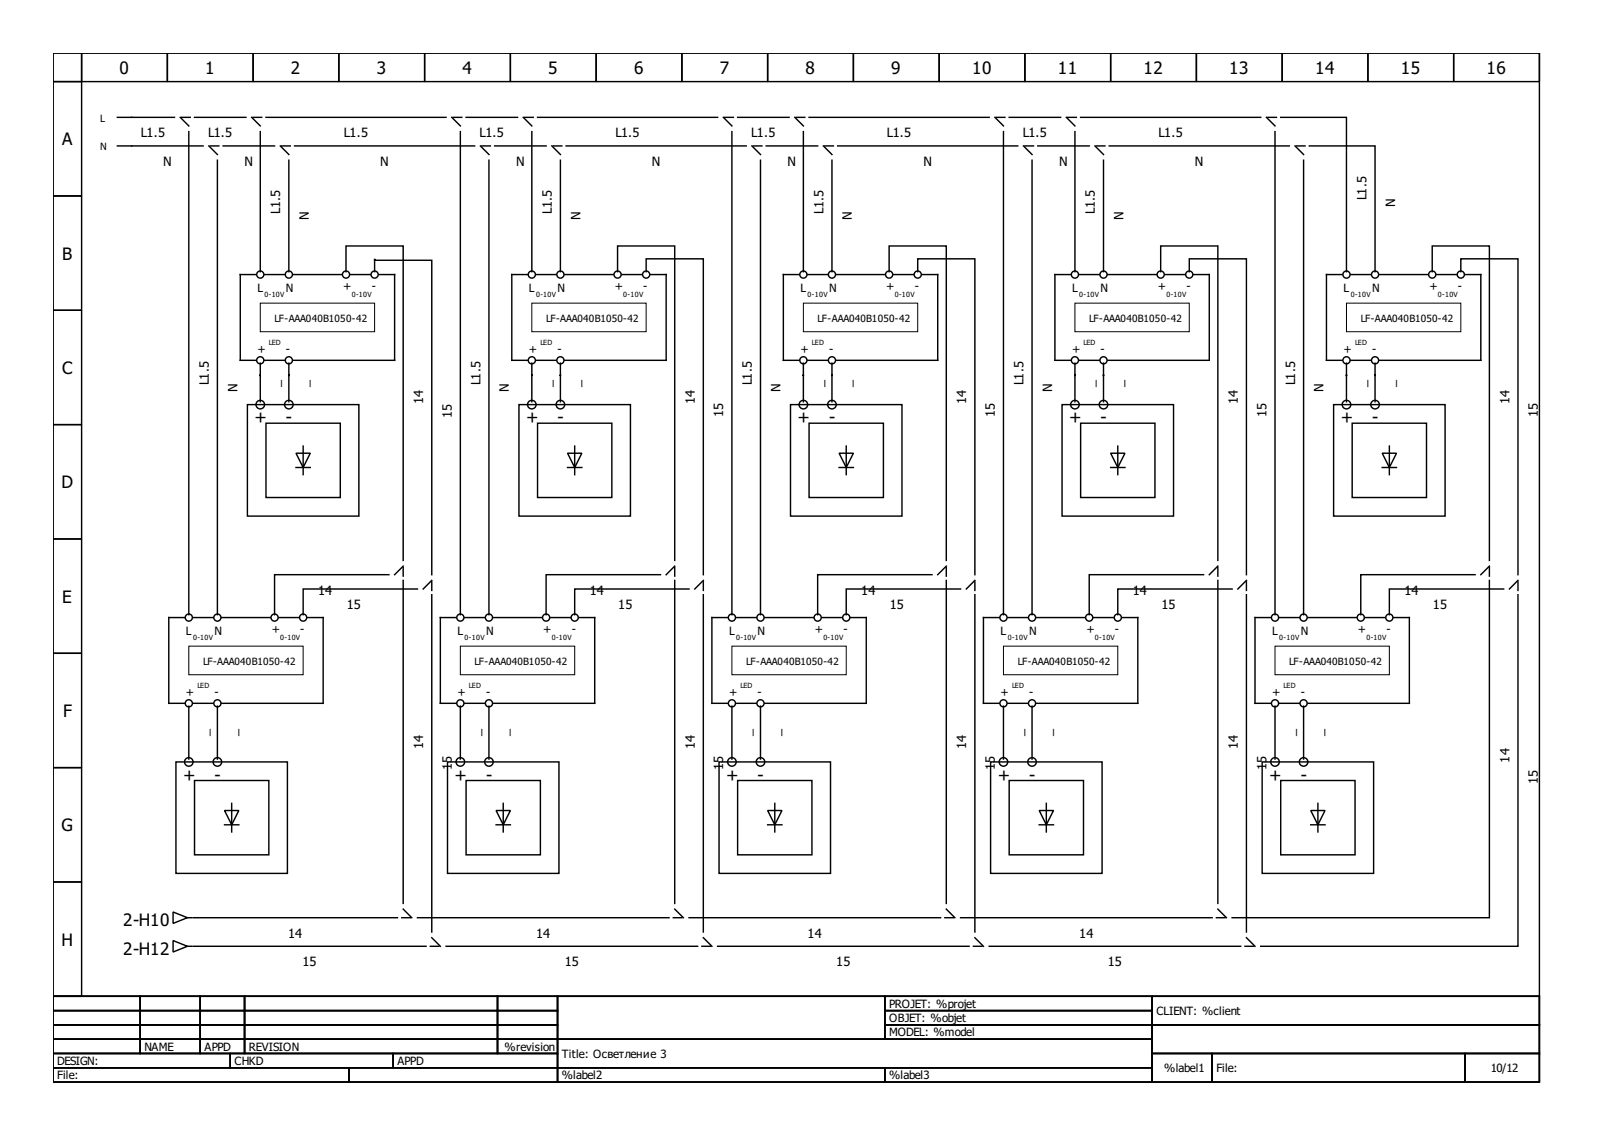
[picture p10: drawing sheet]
<svg xmlns="http://www.w3.org/2000/svg" width="297mm" height="210mm" viewBox="0 0 297 210" stroke-linecap="round" stroke-linejoin="round" font-family="sans-serif">
<g fill="none" stroke="#000" stroke-width=".26">
<path d="M9.8 9.8h274.4v174.1h-274.4zM9.8 9.8h5.3v5.3h-5.3zM9.8 15.1h5.3v21.1h-5.3zM15.1 9.8h15.8v5.3h-15.8zM30.9 9.8h15.8v5.3h-15.8zM46.7 9.8h15.9v5.3h-15.9zM62.6 9.8h15.8v5.3h-15.8zM78.4 9.8h15.8v5.3h-15.8zM94.2 9.8h15.9v5.3h-15.9zM110.1 9.8h15.8v5.3h-15.8zM125.9 9.8h15.8v5.3h-15.8zM141.7 9.8h15.8v5.3h-15.8z"/>
<path d="M157.5 9.8h15.9v5.3h-15.9zM173.4 9.8h15.8v5.3h-15.8zM189.2 9.8h15.8v5.3h-15.8zM205 9.8h15.9v5.3h-15.9zM220.9 9.8h15.8v5.3h-15.8zM236.7 9.8h15.8v5.3h-15.8zM252.5 9.8h15.9v5.3h-15.9zM268.4 9.8h15.8v5.3h-15.8zM9.8 36.2h5.3v21.1h-5.3zM32.2 21.7h-10.5M33.3 21.7l1.6 1.5M33.5 21.7h1.6"/>
<path d="M34.9 24.3v89.2M35.9 21.7h9.5M37.5 26.9h-15.8M38.5 26.9l1.6 1.6M38.8 26.9h1.6M40.1 29.6v83.9M41.2 26.9h9.5M46.5 21.7l1.5 1.5M46.7 21.7h1.6M48 24.3v25.9M49.1 21.7h33.2M51.7 26.9l1.6 1.6"/>
<path d="M52 26.9h1.6M53.3 29.6v20.6M54.4 26.9h33.2M83.4 21.7l1.6 1.5M83.7 21.7h1.6M85 24.3v89.2M86 21.7h9.5M88.7 26.9l1.6 1.6M88.9 26.9h1.6M90.3 29.6v83.9M91.3 26.9h9.5M96.6 21.7l1.6 1.5"/>
<path d="M96.9 21.7h1.5M98.2 24.3v25.9M99.2 21.7h33.3M101.9 26.9l1.6 1.6M102.1 26.9h1.6M103.5 29.6v20.6M104.5 26.9h33.3M133.5 21.7l1.6 1.5M133.8 21.7h1.6M135.1 24.3v89.2M136.2 21.7h9.5M138.8 26.9l1.6 1.6"/>
<path d="M139.1 26.9h1.6M140.4 29.6v83.9M141.5 26.9h9.4M146.7 21.7l1.6 1.5M147 21.7h1.6M148.3 24.3v25.9M149.4 21.7h33.2M152 26.9l1.6 1.6M152.3 26.9h1.6M153.6 29.6v20.6M154.6 26.9h33.3M183.7 21.7l1.5 1.5"/>
<path d="M183.9 21.7h1.6M185.2 24.3v89.2M186.3 21.7h9.5M188.9 26.9l1.6 1.6M189.2 26.9h1.6M190.5 29.6v83.9M191.6 26.9h9.5M196.9 21.7l1.5 1.5M197.1 21.7h1.6M198.4 24.3v25.9M199.5 21.7h33.2M202.1 26.9l1.6 1.6"/>
<path d="M202.4 26.9h1.6M203.7 29.6v20.6M204.8 26.9h33.2M233.8 21.7l1.6 1.5M234.1 21.7h1.5M235.4 24.3v89.2M236.4 21.7h12.2v28.5M239.1 26.9l1.6 1.6M239.3 26.9h1.6M240.7 29.6v83.9M241.7 26.9h12.2v23.3M9.8 57.3h5.3v21.1h-5.3z"/>
<path d="M47.3 50.7h-2.9v15.8h2.9M48.8 50.7h3.7M54.1 50.7h9M63.9 50.2v-4.8h10.5v58.1M64.7 50.7h3.7M69.2 50.2v-2.4v.2h10.5v58.1M69.9 50.7h2.9v15.8h-18.7M97.4 50.7h-2.9v15.8h2.9M99 50.7h3.7M104.2 50.7h9M114 50.2v-4.8h10.6v58.1M114.8 50.7h3.7"/>
<path d="M119.3 50.2v-2.4h10.5v58.3M120.1 50.7h2.9v15.8h-18.8M147.5 50.7h-2.9v15.8h2.9M149.1 50.7h3.7M154.4 50.7h8.9M164.1 50.2v-4.8h10.6v58.1M164.9 50.7h3.7M169.4 50.2v-2.4h10.6v58.3M170.2 50.7h2.9v15.8h-18.7M197.7 50.7h-3v15.8h3M199.2 50.7h3.7M204.5 50.7h9"/>
<path d="M214.3 50.2v-4.8h10.5v58.1M215.1 50.7h3.7M219.5 50.2v-2.4h10.6v58.3M220.3 50.7h2.9v15.8h-18.7M247.8 50.7h-2.9v15.8h2.9M249.4 50.7h3.7M254.6 50.7h9M264.4 50.2v-4.8h10.6v58.1M265.2 50.7h3.7M269.7 50.2v-2.4h10.5v58.3M270.5 50.7h2.9v15.8h-18.8M9.8 78.4h5.3v21.1h-5.3z"/>
<path d="M45.7 74.7h20.6v20.6h-20.6zM48 67v7.2M48.8 66.5h3.7M49.1 78.1h13.7v13.7h-13.7zM53.3 67v7.2M95.8 74.7h20.6v20.6h-20.6zM98.2 67v7.2M99 66.5h3.7M99.2 78.1h13.8v13.7h-13.8zM103.5 67v7.2M145.9 74.7h20.6v20.6h-20.6zM148.3 67v7.2"/>
<path d="M149.1 66.5h3.7M149.4 78.1h13.7v13.7h-13.7zM153.6 67v7.2M196.1 74.7h20.5v20.6h-20.5zM198.4 67v7.2M199.2 66.5h3.7M199.5 78.1h13.7v13.7h-13.7zM203.7 67v7.2M246.2 74.7h20.6v20.6h-20.6zM248.6 67v7.2M249.4 66.5h3.7M249.6 78.1h13.7v13.7h-13.7z"/>
<path d="M253.9 67v7.2M9.8 99.5h5.3v21.1h-5.3zM54.6 83.7h2.7l-1.3 2.6zM54.6 86.3h2.7M56 82.3v5.3M104.8 83.7h2.6l-1.3 2.6zM104.8 86.3h2.6M106.1 82.3v5.3M154.9 83.7h2.6l-1.3 2.6zM154.9 86.3h2.6M156.2 82.3v5.3M205 83.7h2.7l-1.3 2.6z"/>
<path d="M205 86.3h2.7M206.4 82.3v5.3M255.2 83.7h2.6l-1.3 2.6zM255.2 86.3h2.6M256.5 82.3v5.3M34.1 114h-2.9v15.8h2.9M35.6 114h3.7M40.9 114h9M51.5 114h3.7M56.8 114h2.9v15.8h-18.8M71.8 106.1h-21.1v7.4M74.4 107.2v59.6"/>
<path d="M74.4 104.5l-1.6 1.6M74.4 104.8v1.6M77.1 108.7h-21.1v4.8M79.7 109.8v62.3M79.7 107.2l-1.6 1.5M79.7 107.4v1.6M84.2 114h-2.9v15.8h2.9M85.8 114h3.7M91.1 114h8.9M101.6 114h3.7M106.9 114h2.9v15.8h-18.7M121.9 106.1h-21.1v7.4"/>
<path d="M124.6 104.5l-1.6 1.6M124.6 104.8v1.6M124.6 107.2v59.6M127.2 108.7h-21.1v4.8M129.8 109.8v62.3M129.8 107.2l-1.5 1.5M129.8 107.4v1.6M134.3 114h-2.9v15.8h2.9M135.9 114h3.7M141.2 114h9M151.7 114h3.7M157 114h2.9v15.8h-18.7"/>
<path d="M172.1 106.1h-21.2v7.4M174.7 104.5l-1.6 1.6M174.7 104.8v1.6M174.7 107.2v59.6M177.3 108.7h-21.1v4.8M180 107.2l-1.6 1.5M180 107.4v1.6M180 109.8v62.3M184.5 114h-2.9v15.8h2.9M186 114h3.7M191.3 114h9M201.9 114h3.7"/>
<path d="M207.1 114h3v15.8h-18.8M222.2 106.1h-21.1v7.4M224.8 104.5l-1.6 1.6M224.8 104.8v1.6M224.8 107.2v59.6M227.5 108.7h-21.1v4.8M230.1 107.2l-1.6 1.5M230.1 107.4v1.6M230.1 109.8v62.3M234.6 114h-2.9v15.8h2.9M236.2 114h3.7M241.4 114h9"/>
<path d="M252 114h3.7M257.3 114h2.9v15.8h-18.8M272.3 106.1h-21.1v7.4M275 107.2v62.2h-47.5M275 104.5l-1.6 1.6M275 104.8v1.6M277.6 108.7h-21.1v4.8M280.2 109.8v64.9h-47.5M280.2 107.2l-1.5 1.5M280.2 107.4v1.6M9.8 120.6h5.3v21.1h-5.3zM34.9 130.4v9.7"/>
<path d="M35.6 129.8h3.7M40.1 130.4v9.7M85 130.4v9.7M85.8 129.8h3.7M90.3 130.4v9.7M135.1 130.4v9.7M135.9 129.8h3.7M140.4 130.4v9.7M185.2 130.4v9.7M186 129.8h3.7M190.5 130.4v9.7M235.4 130.4v9.7"/>
<path d="M236.2 129.8h3.7M240.7 130.4v9.7M9.8 141.7h5.3v21.1h-5.3zM32.5 140.7h20.6v20.5h-20.6zM35.9 144.1h13.7v13.7h-13.7zM41.5 149.6h2.6l-1.3 2.7zM41.5 152.3h2.6M42.8 148.3v5.3M82.6 140.7h20.6v20.5h-20.6zM86 144.1h13.8v13.7h-13.8zM91.6 149.6h2.6l-1.3 2.7zM91.6 152.3h2.6"/>
<path d="M92.9 148.3v5.3M132.7 140.7h20.6v20.5h-20.6zM136.2 144.1h13.7v13.7h-13.7zM141.7 149.6h2.7l-1.4 2.7zM141.7 152.3h2.7M143 148.3v5.3M182.9 140.7h20.6v20.5h-20.6zM186.3 144.1h13.7v13.7h-13.7zM191.8 149.6h2.7l-1.3 2.7zM191.8 152.3h2.7M193.2 148.3v5.3M233 140.7h20.6v20.5h-20.6z"/>
<path d="M236.4 144.1h13.8v13.7h-13.8zM242 149.6h2.6l-1.3 2.7zM242 152.3h2.6M243.3 148.3v5.3M9.8 162.8h5.3v21.1h-5.3zM32 173.6l2.6 1.1-2.6 1.1zM32 168.4l2.6 1-2.6 1.1zM34.6 169.4h.8M34.6 174.7h.8M35.6 174.7h43.1M35.6 169.4h37.8M74.2 169.4h1.6"/>
<path d="M74.4 167.8l1.6 1.6M77.1 169.4h46.4M79.4 174.7h1.6M79.7 173.1l1.6 1.6M82.3 174.7h46.5M124.3 169.4h1.6M124.6 167.8l1.5 1.6M127.2 169.4h46.4M129.6 174.7h1.6M129.8 173.1l1.6 1.6M132.5 174.7h46.4M174.4 169.4h1.6"/>
<path d="M174.7 167.8l1.6 1.6M177.3 169.4h46.5M179.7 174.7h1.6M180 173.1l1.6 1.6M182.6 174.7h46.4M224.6 169.4h1.5M224.8 167.8l1.6 1.6M229.8 174.7h1.6M230.1 173.1l1.6 1.6M9.8 183.9h274.4v15.9h-274.4zM9.8 183.9h16.1v2.7h-16.1zM9.8 186.6h16.1v2.6h-16.1z"/>
<path d="M9.8 189.2h16.1v2.6h-16.1zM9.8 191.8h16.1v2.7h-16.1zM9.8 194.5h32.7v2.6h-32.7zM9.8 197.1h54.6v2.7h-54.6zM25.9 183.9h11.1v2.7h-11.1zM25.9 186.6h11.1v2.6h-11.1zM25.9 189.2h11.1v2.6h-11.1zM25.9 191.8h11.1v2.7h-11.1zM37 183.9h8.1v2.7h-8.1zM37 186.6h8.1v2.6h-8.1zM37 189.2h8.1v2.6h-8.1zM37 191.8h8.1v2.7h-8.1z"/>
<path d="M42.5 194.5h30.1v2.6h-30.1zM45.1 183.9h46.7v2.7h-46.7zM45.1 186.6h46.7v2.6h-46.7zM45.1 189.2h46.7v2.6h-46.7zM45.1 191.8h46.7v2.7h-46.7zM64.4 197.1h38.5v2.7h-38.5zM72.6 194.5h30.3v2.6h-30.3zM91.8 183.9h11.1v2.7h-11.1zM91.8 186.6h11.1v2.6h-11.1zM91.8 189.2h11.1v2.6h-11.1zM91.8 191.8h11.1v2.7h-11.1zM102.9 183.9h60.4v7.9h-60.4z"/>
<path d="M102.9 191.8h109.8v5.3h-109.8zM102.9 197.1h60.4v2.7h-60.4zM163.3 183.9h49.4v2.7h-49.4zM163.3 186.6h49.4v2.6h-49.4zM163.3 189.2h49.4v2.6h-49.4zM163.3 197.1h49.4v2.7h-49.4zM212.7 183.9h71.5v5.3h-71.5zM212.7 189.2h71.5v5.3h-71.5zM212.7 194.5h11.1v5.3h-11.1zM223.8 194.5h46.7v5.3h-46.7zM270.5 194.5h13.7v5.3h-13.7z"/>
<circle cx="48" cy="50.7" r=".66"/>
<circle cx="53.3" cy="50.7" r=".66"/>
<circle cx="63.9" cy="50.7" r=".66"/>
<circle cx="69.2" cy="50.7" r=".66"/>
<circle cx="98.2" cy="50.7" r=".66"/>
<circle cx="103.5" cy="50.7" r=".66"/>
<circle cx="114" cy="50.7" r=".66"/>
<circle cx="119.3" cy="50.7" r=".66"/>
<circle cx="148.3" cy="50.7" r=".66"/>
<circle cx="153.6" cy="50.7" r=".66"/>
<circle cx="164.1" cy="50.7" r=".66"/>
<circle cx="169.4" cy="50.7" r=".66"/>
<circle cx="198.4" cy="50.7" r=".66"/>
<circle cx="203.7" cy="50.7" r=".66"/>
<circle cx="214.3" cy="50.7" r=".66"/>
<circle cx="219.5" cy="50.7" r=".66"/>
<circle cx="248.6" cy="50.7" r=".66"/>
<circle cx="253.9" cy="50.7" r=".66"/>
<circle cx="264.4" cy="50.7" r=".66"/>
<circle cx="269.7" cy="50.7" r=".66"/>
<circle cx="48" cy="74.7" r=".79"/>
<circle cx="48" cy="66.5" r=".66"/>
<circle cx="53.3" cy="74.7" r=".79"/>
<circle cx="53.3" cy="66.5" r=".66"/>
<circle cx="98.2" cy="74.7" r=".79"/>
<circle cx="98.2" cy="66.5" r=".66"/>
<circle cx="103.5" cy="74.7" r=".79"/>
<circle cx="103.5" cy="66.5" r=".66"/>
<circle cx="148.3" cy="74.7" r=".79"/>
<circle cx="148.3" cy="66.5" r=".66"/>
<circle cx="153.6" cy="74.7" r=".79"/>
<circle cx="153.6" cy="66.5" r=".66"/>
<circle cx="198.4" cy="74.7" r=".79"/>
<circle cx="198.4" cy="66.5" r=".66"/>
<circle cx="203.7" cy="74.7" r=".79"/>
<circle cx="203.7" cy="66.5" r=".66"/>
<circle cx="248.6" cy="74.7" r=".79"/>
<circle cx="248.6" cy="66.5" r=".66"/>
<circle cx="253.9" cy="74.7" r=".79"/>
<circle cx="253.9" cy="66.5" r=".66"/>
<circle cx="34.9" cy="114" r=".66"/>
<circle cx="40.1" cy="114" r=".66"/>
<circle cx="50.7" cy="114" r=".66"/>
<circle cx="56" cy="114" r=".66"/>
<circle cx="85" cy="114" r=".66"/>
<circle cx="90.3" cy="114" r=".66"/>
<circle cx="100.8" cy="114" r=".66"/>
<circle cx="106.1" cy="114" r=".66"/>
<circle cx="135.1" cy="114" r=".66"/>
<circle cx="140.4" cy="114" r=".66"/>
<circle cx="150.9" cy="114" r=".66"/>
<circle cx="156.2" cy="114" r=".66"/>
<circle cx="185.2" cy="114" r=".66"/>
<circle cx="190.5" cy="114" r=".66"/>
<circle cx="201.1" cy="114" r=".66"/>
<circle cx="206.4" cy="114" r=".66"/>
<circle cx="235.4" cy="114" r=".66"/>
<circle cx="240.7" cy="114" r=".66"/>
<circle cx="251.2" cy="114" r=".66"/>
<circle cx="256.5" cy="114" r=".66"/>
<circle cx="34.9" cy="129.8" r=".66"/>
<circle cx="40.1" cy="129.8" r=".66"/>
<circle cx="85" cy="129.8" r=".66"/>
<circle cx="90.3" cy="129.8" r=".66"/>
<circle cx="135.1" cy="129.8" r=".66"/>
<circle cx="140.4" cy="129.8" r=".66"/>
<circle cx="185.2" cy="129.8" r=".66"/>
<circle cx="190.5" cy="129.8" r=".66"/>
<circle cx="235.4" cy="129.8" r=".66"/>
<circle cx="240.7" cy="129.8" r=".66"/>
<circle cx="34.9" cy="140.7" r=".79"/>
<circle cx="40.1" cy="140.7" r=".79"/>
<circle cx="85" cy="140.7" r=".79"/>
<circle cx="90.3" cy="140.7" r=".79"/>
<circle cx="135.1" cy="140.7" r=".79"/>
<circle cx="140.4" cy="140.7" r=".79"/>
<circle cx="185.2" cy="140.7" r=".79"/>
<circle cx="190.5" cy="140.7" r=".79"/>
<circle cx="235.4" cy="140.7" r=".79"/>
<circle cx="240.7" cy="140.7" r=".79"/>
</g>
<path d="M48 56h21.2v5.2h-21.2zM98.2 56h21.1v5.2h-21.1zM148.3 56h21.1v5.2h-21.1zM198.4 56h21.1v5.2h-21.1zM248.6 56h21.1v5.2h-21.1zM34.9 119.3h21.1v5.3h-21.1zM85 119.3h21.1v5.3h-21.1zM135.1 119.3h21.1v5.3h-21.1zM185.2 119.3h21.2v5.3h-21.2zM235.4 119.3h21.1v5.3h-21.1z" fill="none" stroke="#000" stroke-width=".18"/>
<g font-size="3.2">
<text x="22.1" y="13.6">0</text>
<text x="37.9" y="13.6">1</text>
<text x="53.7" y="13.6">2</text>
<text x="69.6" y="13.6">3</text>
<text x="85.4" y="13.6">4</text>
<text x="101.2" y="13.6">5</text>
<text x="117" y="13.6">6</text>
<text x="132.9" y="13.6">7</text>
<text x="148.7" y="13.6">8</text>
<text x="164.5" y="13.6">9</text>
<text x="179.4" y="13.6">10</text>
<text x="195.3" y="13.6">11</text>
<text x="211.1" y="13.6">12</text>
<text x="226.9" y="13.6">13</text>
<text x="242.8" y="13.6">14</text>
<text x="258.6" y="13.6">15</text>
<text x="274.4" y="13.6">16</text>
<text x="11.5" y="26.8">A</text>
<text x="11.5" y="47.9">B</text>
<text x="11.5" y="69">C</text>
<text x="47" y="78.1">+</text>
<text x="52.8" y="78.1">-</text>
<text x="97.1" y="78.1">+</text>
<text x="102.9" y="78.1">-</text>
<text x="147.3" y="78.1">+</text>
<text x="153.1" y="78.1">-</text>
<text x="197.4" y="78.1">+</text>
<text x="203.2" y="78.1">-</text>
<text x="247.5" y="78.1">+</text>
<text x="253.3" y="78.1">-</text>
<text x="11.4" y="90.1">D</text>
<text x="11.5" y="111.2">E</text>
<text x="11.6" y="132.3">F</text>
<text x="33.8" y="144.1">+</text>
<text x="39.6" y="144.1">-</text>
<text x="83.9" y="144.1">+</text>
<text x="89.7" y="144.1">-</text>
<text x="134.1" y="144.1">+</text>
<text x="139.9" y="144.1">-</text>
<text x="184.2" y="144.1">+</text>
<text x="190" y="144.1">-</text>
<text x="234.3" y="144.1">+</text>
<text x="240.1" y="144.1">-</text>
<text x="11.4" y="153.5">G</text>
<text x="22.7" y="171">2-H10</text>
<text x="11.4" y="174.6">H</text>
<text x="22.7" y="176.3">2-H12</text>
</g>
<g font-size="2.4">
<text x="26" y="25.4">L1.5</text>
<text x="38.4" y="25.4">L1.5</text>
<text x="63.5" y="25.4">L1.5</text>
<text x="88.5" y="25.4">L1.5</text>
<text x="113.6" y="25.4">L1.5</text>
<text x="138.7" y="25.4">L1.5</text>
<text x="163.7" y="25.4">L1.5</text>
<text x="188.8" y="25.4">L1.5</text>
<text x="213.9" y="25.4">L1.5</text>
<text x="30.1" y="30.6">N</text>
<text x="45.1" y="30.6">N</text>
<text x="70.2" y="30.6">N</text>
<text x="95.3" y="30.6">N</text>
<text x="120.3" y="30.6">N</text>
<text x="145.4" y="30.6">N</text>
<text x="170.5" y="30.6">N</text>
<text x="195.5" y="30.6">N</text>
<text x="220.6" y="30.6">N</text>
<text x="51.7" y="39.5" transform="rotate(-90 51.7 39.5)">L1.5</text>
<text x="57" y="40.7" transform="rotate(-90 57 40.7)">N</text>
<text x="101.9" y="39.5" transform="rotate(-90 101.9 39.5)">L1.5</text>
<text x="107.2" y="40.7" transform="rotate(-90 107.2 40.7)">N</text>
<text x="152" y="39.5" transform="rotate(-90 152 39.5)">L1.5</text>
<text x="157.3" y="40.7" transform="rotate(-90 157.3 40.7)">N</text>
<text x="202.1" y="39.5" transform="rotate(-90 202.1 39.5)">L1.5</text>
<text x="207.4" y="40.7" transform="rotate(-90 207.4 40.7)">N</text>
<text x="252.3" y="37" transform="rotate(-90 252.3 37)">L1.5</text>
<text x="257.5" y="38.2" transform="rotate(-90 257.5 38.2)">N</text>
<text x="38.5" y="71.1" transform="rotate(-90 38.5 71.1)">L1.5</text>
<text x="51.7" y="71.5" transform="rotate(-90 51.7 71.5)">_</text>
<text x="57" y="71.5" transform="rotate(-90 57 71.5)">_</text>
<text x="88.7" y="71.1" transform="rotate(-90 88.7 71.1)">L1.5</text>
<text x="101.9" y="71.5" transform="rotate(-90 101.9 71.5)">_</text>
<text x="107.2" y="71.5" transform="rotate(-90 107.2 71.5)">_</text>
<text x="138.8" y="71.1" transform="rotate(-90 138.8 71.1)">L1.5</text>
<text x="152" y="71.5" transform="rotate(-90 152 71.5)">_</text>
<text x="157.3" y="71.5" transform="rotate(-90 157.3 71.5)">_</text>
<text x="188.9" y="71.1" transform="rotate(-90 188.9 71.1)">L1.5</text>
<text x="202.1" y="71.5" transform="rotate(-90 202.1 71.5)">_</text>
<text x="207.4" y="71.5" transform="rotate(-90 207.4 71.5)">_</text>
<text x="239.1" y="71.1" transform="rotate(-90 239.1 71.1)">L1.5</text>
<text x="252.3" y="71.5" transform="rotate(-90 252.3 71.5)">_</text>
<text x="257.5" y="71.5" transform="rotate(-90 257.5 71.5)">_</text>
<text x="43.8" y="72.3" transform="rotate(-90 43.8 72.3)">N</text>
<text x="78.1" y="74.6" transform="rotate(-90 78.1 74.6)">14</text>
<text x="83.4" y="77.2" transform="rotate(-90 83.4 77.2)">15</text>
<text x="94" y="72.3" transform="rotate(-90 94 72.3)">N</text>
<text x="128.3" y="74.6" transform="rotate(-90 128.3 74.6)">14</text>
<text x="133.5" y="77.1" transform="rotate(-90 133.5 77.1)">15</text>
<text x="144.1" y="72.3" transform="rotate(-90 144.1 72.3)">N</text>
<text x="178.4" y="74.6" transform="rotate(-90 178.4 74.6)">14</text>
<text x="183.7" y="77.1" transform="rotate(-90 183.7 77.1)">15</text>
<text x="194.2" y="72.3" transform="rotate(-90 194.2 72.3)">N</text>
<text x="228.5" y="74.6" transform="rotate(-90 228.5 74.6)">14</text>
<text x="233.8" y="77.1" transform="rotate(-90 233.8 77.1)">15</text>
<text x="244.4" y="72.3" transform="rotate(-90 244.4 72.3)">N</text>
<text x="278.7" y="74.6" transform="rotate(-90 278.7 74.6)">14</text>
<text x="283.9" y="77.1" transform="rotate(-90 283.9 77.1)">15</text>
<text x="58.7" y="109.8">14</text>
<text x="64" y="112.4">15</text>
<text x="108.9" y="109.8">14</text>
<text x="114.1" y="112.4">15</text>
<text x="159" y="109.8">14</text>
<text x="164.3" y="112.4">15</text>
<text x="209.1" y="109.8">14</text>
<text x="214.4" y="112.4">15</text>
<text x="259.3" y="109.8">14</text>
<text x="264.5" y="112.4">15</text>
<text x="38.5" y="135.9" transform="rotate(-90 38.5 135.9)">_</text>
<text x="43.8" y="135.9" transform="rotate(-90 43.8 135.9)">_</text>
<text x="88.7" y="135.9" transform="rotate(-90 88.7 135.9)">_</text>
<text x="94" y="135.9" transform="rotate(-90 94 135.9)">_</text>
<text x="138.8" y="135.9" transform="rotate(-90 138.8 135.9)">_</text>
<text x="144.1" y="135.9" transform="rotate(-90 144.1 135.9)">_</text>
<text x="188.9" y="135.9" transform="rotate(-90 188.9 135.9)">_</text>
<text x="194.2" y="135.9" transform="rotate(-90 194.2 135.9)">_</text>
<text x="239.1" y="135.9" transform="rotate(-90 239.1 135.9)">_</text>
<text x="244.4" y="135.9" transform="rotate(-90 244.4 135.9)">_</text>
<text x="78.1" y="138.3" transform="rotate(-90 78.1 138.3)">14</text>
<text x="83.4" y="142.2" transform="rotate(-90 83.4 142.2)">15</text>
<text x="128.3" y="138.3" transform="rotate(-90 128.3 138.3)">14</text>
<text x="133.5" y="142.2" transform="rotate(-90 133.5 142.2)">15</text>
<text x="178.4" y="138.3" transform="rotate(-90 178.4 138.3)">14</text>
<text x="183.7" y="142.2" transform="rotate(-90 183.7 142.2)">15</text>
<text x="228.5" y="138.3" transform="rotate(-90 228.5 138.3)">14</text>
<text x="233.8" y="142.2" transform="rotate(-90 233.8 142.2)">15</text>
<text x="278.7" y="140.8" transform="rotate(-90 278.7 140.8)">14</text>
<text x="283.9" y="144.7" transform="rotate(-90 283.9 144.7)">15</text>
<text x="53.2" y="173.1">14</text>
<text x="99" y="173.1">14</text>
<text x="149.1" y="173.1">14</text>
<text x="199.2" y="173.1">14</text>
<text x="55.8" y="178.4">15</text>
<text x="104.2" y="178.4">15</text>
<text x="154.4" y="178.4">15</text>
<text x="204.5" y="178.4">15</text>
</g>
<g font-size="2.1">
<text x="47.5" y="53.9">L</text>
<text x="52.8" y="53.9">N</text>
<text x="63.4" y="53.6">+</text>
<text x="68.6" y="53.6">-</text>
<text x="97.7" y="53.9">L</text>
<text x="102.9" y="53.9">N</text>
<text x="113.5" y="53.6">+</text>
<text x="118.8" y="53.6">-</text>
<text x="147.8" y="53.9">L</text>
<text x="153.1" y="53.9">N</text>
<text x="163.6" y="53.6">+</text>
<text x="168.9" y="53.6">-</text>
<text x="197.9" y="53.9">L</text>
<text x="203.2" y="53.9">N</text>
<text x="213.7" y="53.6">+</text>
<text x="219" y="53.6">-</text>
<text x="248" y="53.9">L</text>
<text x="253.3" y="53.9">N</text>
<text x="263.9" y="53.6">+</text>
<text x="269.2" y="53.6">-</text>
<text x="47.5" y="65.2">+</text>
<text x="52.8" y="65.2">-</text>
<text x="97.7" y="65.2">+</text>
<text x="102.9" y="65.2">-</text>
<text x="147.8" y="65.2">+</text>
<text x="153.1" y="65.2">-</text>
<text x="197.9" y="65.2">+</text>
<text x="203.2" y="65.2">-</text>
<text x="248" y="65.2">+</text>
<text x="253.3" y="65.2">-</text>
<text x="34.3" y="117.2">L</text>
<text x="39.6" y="117.2">N</text>
<text x="50.2" y="116.9">+</text>
<text x="55.4" y="116.9">-</text>
<text x="84.5" y="117.2">L</text>
<text x="89.7" y="117.2">N</text>
<text x="100.3" y="116.9">+</text>
<text x="105.6" y="116.9">-</text>
<text x="134.6" y="117.2">L</text>
<text x="139.9" y="117.2">N</text>
<text x="150.4" y="116.9">+</text>
<text x="155.7" y="116.9">-</text>
<text x="184.7" y="117.2">L</text>
<text x="190" y="117.2">N</text>
<text x="200.6" y="116.9">+</text>
<text x="205.8" y="116.9">-</text>
<text x="234.9" y="117.2">L</text>
<text x="240.1" y="117.2">N</text>
<text x="250.7" y="116.9">+</text>
<text x="256" y="116.9">-</text>
<text x="34.3" y="128.5">+</text>
<text x="39.6" y="128.5">-</text>
<text x="84.5" y="128.5">+</text>
<text x="89.7" y="128.5">-</text>
<text x="134.6" y="128.5">+</text>
<text x="139.9" y="128.5">-</text>
<text x="184.7" y="128.5">+</text>
<text x="190" y="128.5">-</text>
<text x="234.9" y="128.5">+</text>
<text x="240.1" y="128.5">-</text>
<text x="164.1" y="186">PROJET: %projet</text>
<text x="164.1" y="188.7">OBJET: %objet</text>
<text x="164.1" y="191.3">MODEL: %model</text>
<text x="213.5" y="187.4">CLIENT: %client</text>
<text x="10.6" y="196.6">DESIGN:</text>
<text x="26.7" y="194">NAME</text>
<text x="37.8" y="194">APPD</text>
<text x="43.3" y="196.6">CHKD</text>
<text x="45.9" y="194">REVISION</text>
<text x="73.4" y="196.6">APPD</text>
<text x="93.2" y="194">%revision</text>
<text x="103.7" y="195.3">Title: Осветление 3</text>
<text x="214.9" y="197.9">%label1</text>
<text x="224.6" y="197.9">File:</text>
<text x="275.2" y="197.9">10/12</text>
<text x="10.6" y="199.2">File:</text>
<text x="103.7" y="199.2">%label2</text>
<text x="164.1" y="199.2">%label3</text>
</g>
<g font-size="1.8">
<text x="18.5" y="22.5">L</text>
<text x="18.5" y="27.7">N</text>
<text x="50.7" y="59.4">LF-AAA040B1050-42</text>
<text x="100.8" y="59.4">LF-AAA040B1050-42</text>
<text x="150.9" y="59.4">LF-AAA040B1050-42</text>
<text x="201.1" y="59.4">LF-AAA040B1050-42</text>
<text x="251.2" y="59.4">LF-AAA040B1050-42</text>
<text x="37.5" y="122.7">LF-AAA040B1050-42</text>
<text x="87.6" y="122.7">LF-AAA040B1050-42</text>
<text x="137.8" y="122.7">LF-AAA040B1050-42</text>
<text x="187.9" y="122.7">LF-AAA040B1050-42</text>
<text x="238" y="122.7">LF-AAA040B1050-42</text>
</g>
<g font-size="1.3">
<text x="48.8" y="54.9">0-10V</text>
<text x="64.9" y="54.9">0-10V</text>
<text x="99" y="54.9">0-10V</text>
<text x="115.1" y="54.9">0-10V</text>
<text x="149.1" y="54.9">0-10V</text>
<text x="165.2" y="54.9">0-10V</text>
<text x="199.2" y="54.9">0-10V</text>
<text x="215.3" y="54.9">0-10V</text>
<text x="249.4" y="54.9">0-10V</text>
<text x="265.5" y="54.9">0-10V</text>
<text x="49.6" y="63.6">LED</text>
<text x="99.8" y="63.6">LED</text>
<text x="149.9" y="63.6">LED</text>
<text x="200" y="63.6">LED</text>
<text x="250.2" y="63.6">LED</text>
<text x="35.6" y="118.2">0-10V</text>
<text x="51.7" y="118.2">0-10V</text>
<text x="85.8" y="118.2">0-10V</text>
<text x="101.9" y="118.2">0-10V</text>
<text x="135.9" y="118.2">0-10V</text>
<text x="152" y="118.2">0-10V</text>
<text x="186" y="118.2">0-10V</text>
<text x="202.1" y="118.2">0-10V</text>
<text x="236.2" y="118.2">0-10V</text>
<text x="252.3" y="118.2">0-10V</text>
<text x="36.4" y="126.9">LED</text>
<text x="86.6" y="126.9">LED</text>
<text x="136.7" y="126.9">LED</text>
<text x="186.8" y="126.9">LED</text>
<text x="237" y="126.9">LED</text>
</g>
</svg>
